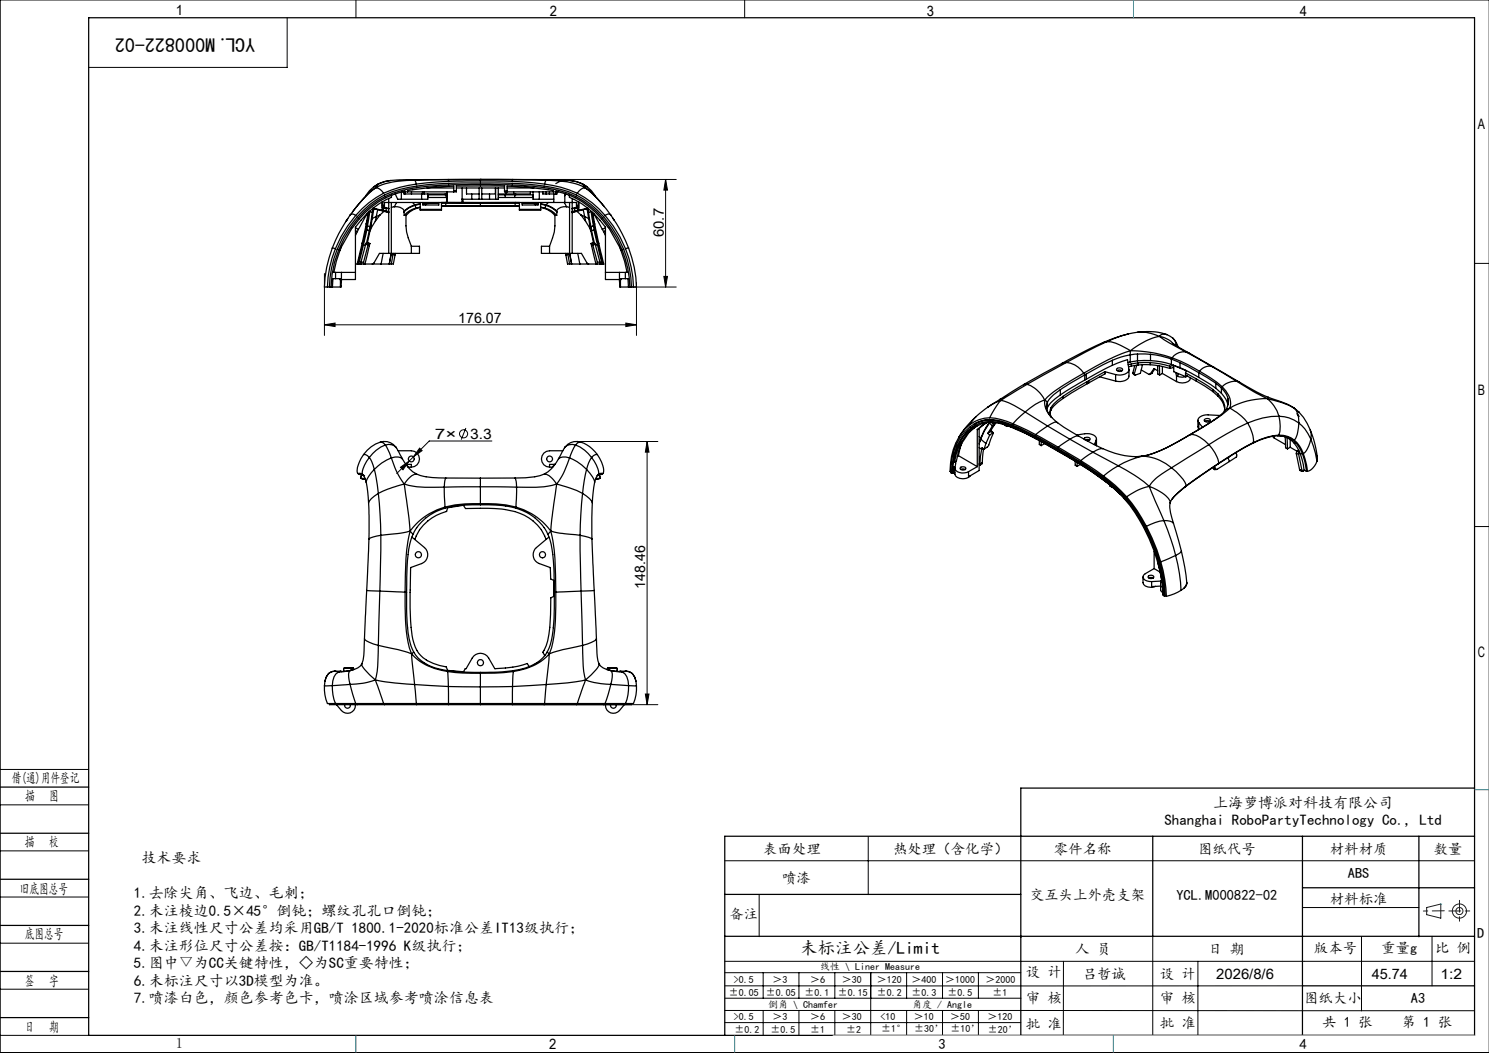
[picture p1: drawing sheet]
<svg xmlns="http://www.w3.org/2000/svg" width="420mm" height="297mm" viewBox="0 0 420 297" stroke-linecap="round" stroke-linejoin="round" font-family="sans-serif">
<g fill="none" stroke="#000" stroke-width=".28">
<path d="M100.4 0v5M210 0v5M420 0h-419.9v297h419.9M81 5v14h-56M135.5 50.6h55.2M187.7 50.6l.6 3h-1zM187.7 50.6v30.4M91.5 77.1v17.5M179.5 79.7v14.9M187.3 78h1l-.6 3zM415.9 74.3h4.1M91.5 91.6l3-.5v1z"/>
<path d="M91.5 91.6h88M176.5 91.1l3 .5-3 .5zM177.3 81h13.4M113 131.8l2.4-1.8-1.7 2.5zM118.4 126.4l.7 .7-2.5 1.8zM131.4 120.7l-1.3 3.3M138.7 124.4h-17.6l-9.2 9.2M182.5 124.5v74.3M182.5 124.5l.6 3h-1.1zM185.6 124.5h-23M415.9 148.5h4.1M144.5 198.8h41.1"/>
<path d="M182 195.8h1.1l-.6 3zM0 217h25M0 227h25M0 240h25M244.9 236v16.3M0 253h25M204.4 242.8h211.5M214.1 252.4v11.8M367.4 256h32.8M0 266h25M0 279h25M204.4 271.1h211.5"/>
<path d="M204.4 278.1h163M204.4 274.4h83.5M215.3 274.4v7.1M225.4 274.4v7.1M235.5 274.4v7.1M245.6 274.4v17.6M255.7 274.4v7.1M265.9 274.4v7.1M276 274.4v7.1M300 271.1l-.1 21M325.2 264.1v27.9M337.9 271.1v20.9"/>
<path d="M384 264.2v20.9M403.9 264.1v14M0 292h25M204.4 285l211.5 .1M204.4 288.4h83.5M204.5 281.5h83.5M215.3 285v7M225.4 285v7M235.5 285v7M255.7 285v7M265.9 285v7M276 285v7"/>
<path d="M287.9 292h128"/>
<circle cx="130.8" cy="122.4" r="1.15"/>
</g>
<g fill="none" stroke="#191924" stroke-width=".28">
<path d="M402.4 256l4-1v4l-4-1z"/>
<circle cx="411.7" cy="257" r="1"/>
<circle cx="411.7" cy="257" r="2"/>
</g>
<g fill="none" stroke="#000" stroke-width=".35">
<path d="M25 5h390.9v287h-390.9zM103.3 55v.1M103.6 54.8l-4.2 5M104 59.8l-.6 3.8M104.3 59.7l-.7 4M104.3 59.7l.7 .2M104.4 59.5l-.1 .2M105 59.9l-.6 4.1M105.3 58.7l2.5 .6M105.4 59.1l-.7 4.3M105.4 59.1l-.4 .8M105.4 58.8v.3"/>
<path d="M105.9 53.1l1.1 .2 1.2 1.2M105.9 53.1l-3.6 3.2-3.6 4.4M105.9 53.1l-2.3 1.8M106.5 59.2l-.4 1.9M106.7 51.9l-.8 1.2M106.7 51.9a7.5 7.5 0 0 0-3.4 3.2M106.8 51.9l-1.4 .8M106.8 51.9h-.1M107.8 57v2.3M107.8 59.3l1.8 .6M107.8 56.9v1.6l.6-.5M107.8 57.9l.6 .1"/>
<path d="M107.9 59.2l.1 .1M107.9 58.4v.7M107.9 59.1l-.1 .2M108 59.1v.2M108 59.3h.1M108 59.3l1 .2M108.1 59l-.1 .3M108.2 54.5a25.8 25.8 0 0 0-7.9 6.3M108.3 59.6l-1.1 1M108.4 58v-.9h54.3v.9M108.4 57.1v1.6M108.4 58.7l-.5 .4"/>
<path d="M108.4 58.5l1.2 .3M108.4 58.7l.5 .1M109 59.5l.6 .2M109 59.5h.1M109.6 58.8v.1M109.6 58.9l-1.2-.3 .4 .1 .2 .8M109.6 58.9v.8M109.6 59.7v.3l-4.5-1.2-.1 1.1M109.6 56v2.8M110.1 50.9l-1.7 .3-1.6 .7M110.1 50.9l-1.6 .3-1.8 .7M110.4 57.1v14.4"/>
<path d="M110.5 55.1l-.1 .6a23.2 23.2 0 0 0-10.1 8.4v14.7h-4.5v-.2M111.2 58.3a2.72 2.72 0 0 1 2.9 1.2M111.2 58.3l-.8 .2M111.5 54.7l.7 1.5h6.7M111.9 57.1l-.7 1.2M113.2 54.2v2M113.6 54.1h15.1v-1.6h6.8h6.8v1.6h15.2M113.9 54.1v.6h.3M113.9 59.8l.1 .9M114.1 59.5l-.2 .3M114.2 54.7h1.9M114.2 54.1v.6"/>
<path d="M114.2 54.1v-.2a23.6 23.6 0 0 0-14.8 10.3 32 32 0 0 0-5.2 12.6h2.1M115 54.1v-.3l7.9-1.1 5.1-.2v1.6M116.1 54.7h3.1M116.1 54.1v.6M116.4 57.1l.6 .7M116.7 50.7l-6.6 .2M116.7 50.7l.2 .1M116.9 50.8l.5 1.1M116.9 50.8a21.9 21.9 0 0 0-11 2.3M117 57.8h.1M117 57.8l-1.9 .8-1 .9M117.1 57.9l.2 .8"/>
<path d="M117.1 57.8v.1M117.1 57.9l-1.7 .7-1.5 1.2M117.3 58.7a6.3 6.3 0 0 0-3.3 2M117.3 58.7h.3M117.4 51.9a30.8 30.8 0 0 0-9.2 2.6M117.6 58.7a6 6 0 0 0-3.1 2.1M118.5 57.5l-1.4 .3M118.5 59.1v.2h6v-.2M118.5 57.6l-1.4 .3M118.5 59.1h6M118.5 57.1v2M118.5 58.4l-1.2 .3"/>
<path d="M118.6 58.5l-1 .2M118.9 54.7v1.5M119.2 54.7h.5M119.2 54.1v.6M119.3 57.1v.7h4.5v-.7l-3.7 .2M119.7 54.7h6.5M119.7 54.1v.6M120 57.4v.4M120 57.4l-.7 .1M120.1 57.3l-.8 .1M120.1 57.3v.5M120.4 53h7.6"/>
<path d="M120.7 54.7l-.1 1.5h-1.7M120.7 55.7h5.1M120.7 55h5.1M123.8 57.3l-3.8 .1M124.5 57.3h22M124.5 58.2h22M124.5 58.1h22M125.6 54.7v.3M125.7 57.1h-1.2v2M125.8 55v.7M125.8 55.7h.3M125.8 55h.3"/>
<path d="M126 55v2.1M126.1 54.1v3M126.4 50.6h9.1M126.4 50.6l-9.7 .1M126.4 50.6l.1 .1M126.5 50.7v.4M126.5 50.7l-9.6 .1M126.5 51.1l-9.1 .8M128 53.9h.7M128.7 53h13.6M130.4 53v3.2M130.6 56.2v.9"/>
<path d="M131.6 53v1.7h3.5M133.1 56.2h2M133.1 56.2h-2.8v.9M133.1 54.7v1.5M135.1 56.2h.8M135.1 53v3.2M135.5 50.6h9.1M135.5 51l-9 .1M135.5 51l9 .1M135.5 50.6l-9 .1M135.5 50.6v.4M135.5 50.6l9.1 .1"/>
<path d="M135.5 50.6h.1M135.5 57.1h9.8v1.1M135.5 57.1h-9.8v1.1M135.5 57.1v1.1M135.9 56.2h2.2M135.9 53v3.2M138.1 54.7v1.5M139.7 53v1.7h-3.8M139.8 53v3.2M140.5 55.7h2M140.5 55h2M140.5 53v3.2h-2.4"/>
<path d="M140.5 54.7h4.4M142.3 53.9h.8M142.5 55v.7M142.5 55.7h2.7M142.5 55h2.7M142.6 54.7v.3M142.7 54.1v.6M143.1 54.1v-1.6l5 .2 8 1.1v.3M143.1 53h7.5M144.5 51.1l9.1 .8M144.6 50.7l9.5 .1M144.6 50.7l-.1 .4"/>
<path d="M144.6 50.6l9.8 .1M144.6 50.6v.1M144.9 54.1v.6M145.2 55.7h5.2M145.2 55h5.2M145.2 55v.7M145.5 54.7v.3M146.5 59.1v.2h6v-.2M146.5 59.1h6M146.5 57.1v2M147.3 57.3l3.8 .1M149.6 54.1v.6h-4.7"/>
<path d="M150.4 54.1v2.1h1.7M151 57.3l.8 .1M151 57.3v.5M151.1 57.4v.4M151.1 57.4l.7 .1M151.8 57.1v.7h-4.5v-.7l3.7 .2M152.1 56.2h4.1M152.1 54.1v2.1M152.5 58.5l.9 .2M152.5 57.6l1.4 .3M152.5 57.5l1.4 .3M152.5 57.1v2"/>
<path d="M152.5 58.4l1.2 .3M153.1 54.1v.6h1M153.4 58.7a6 6 0 0 1 3.1 2.1M153.6 51.9a30.8 30.8 0 0 1 9.2 2.6M153.7 58.7a6.3 6.3 0 0 1 3.3 2M153.7 58.7h-.3M153.9 57.8v.1M153.9 57.8h.1M153.9 57.9h.1M154 57.9l1.6 .7 1.5 1.2M154 57.9l-.3 .8M154 57.8l2 .9 1 .8"/>
<path d="M154.1 50.8a25.5 25.5 0 0 1 10.1 1.7l1 .6M154.1 50.8l-.5 1.1M154.1 54.7h.9M154.1 54.1v.6M154.4 50.7l6.5 .2M154.4 50.7l-.3 .1M154.7 57.1l-.7 .7M155 54.7h1.8M155 54.1v.6M156.2 54.7v2.4M156.8 54.7v-.8a23.6 23.6 0 0 1 14.9 10.3l3.1 5.6M157 59.5l.1 .3"/>
<path d="M157.1 54.1v.6h-.3M157.1 59.8l-.1 .9M159.1 57.1l.7 1.2M159.3 54.6v2.5M159.6 54.7l-.3 .5M159.8 58.3a2.72 2.72 0 0 0-2.8 1.2M159.8 58.3l.9 .2M160.3 50.9l-2.5 .3-1 .6M160.5 55.1l.1 .6a23.2 23.2 0 0 1 10.2 8.4v14.7h4.5v-.2M160.7 57.1v14.5M160.9 50.9l1.7 .3 1.7 .7M160.9 50.9l1.6 .3 1.8 .7"/>
<path d="M161.4 58.8v.1M161.4 58.9l1.2-.3-.4 .1-.1 .8M161.4 58.9v.8M161.4 59.7v.2M161.4 59.9l4.5-1.1 .1 1.1M161.4 56v2.8M162.1 59.5h.1M162.1 59.5l-.7 .2M162.6 58.7l.6 .6M162.6 57.1v1.6M162.6 58.5l-1.2 .3M162.6 58.7l-.4 .1"/>
<path d="M162.7 58l.4 .4M162.7 59.6l1.2 1M162.8 54.5a25.1 25.1 0 0 1 7.9 6.3M163.1 59.1v.2M163.1 58.4v.9M163.1 59.3l-1 .2M163.2 56.9v1.6l-.1-.1M163.2 57.9l-.5 .1M163.2 59.3h.1M163.3 57v2.3M163.3 59.3l-1.9 .6M164.3 51.9l1.3 .8"/>
<path d="M164.3 51.9h.1M164.3 51.9l.9 1.2M164.3 51.9a7.5 7.5 0 0 1 3.4 3.2v-.1M164.5 59.2l.4 1.9M165.2 53.1l-1.2 .2-1.2 1.2M165.2 53.1a33.8 33.8 0 0 1 7.1 7.6M165.2 53.1l2.2 1.8M165.6 58.8v.3M165.6 59.1l.7 4.3M165.6 59.1l.4 .8M165.7 58.7l-2.4 .6M166 59.9l.7 4.1"/>
<path d="M166 59.9l.7-.2 .7 4M167 59.8l.6 3.8M167.4 54.8l3.1 3.5M93.7 70l.9 .1M94.6 70.1a30.8 30.8 0 0 0-2.2 10.9M94.7 76.8v1.8M96 78.8v2.2h-2.2M96.3 76.8h4M96.3 76.8v1.8h-2.4l-.1 2.4M96.3 78.8l-.1 1.8M97.9 62a36.7 36.7 0 0 0-6.4 19M97.9 62l-.4 .5"/>
<path d="M98.1 61.7l-.2 .3M98.7 60.7a1.04 1.04 0 0 1 1.6 .1M98.7 60.7l-.8 1.3M100.3 65l.5 .3M100.3 64.2l.8 .5M100.3 60.8l-2.2 2.9-1.9 3.1-1.6 3.3M100.8 74.5h.2M101 74.5h.2M101.1 64.7l-.8 1.7M101.8 73.9v.6M101.8 73.9h.8M102.2 68.5l-1.5 6"/>
<path d="M102.2 68.5l.1 .4M102.3 68.9l.2 .2M102.3 68.9l-1.3 5.6M102.5 69.1l-1.3 5.4M102.5 69v.1M102.5 69l.5 .2M102.6 73.9v.6M103.2 68.9l-1.4 5M103.2 68.9l.6 .2M103.3 63l-1.1 5.5M103.3 63l.1 .6M103.4 68.5l-.2 .4"/>
<path d="M103.4 68.5h.2M103.4 68.5l.7 .2M103.4 63.6l.2 .2M103.4 63.6l-1.1 5.3M103.5 64.8l-1 4.2M103.5 64.8l.6 .2M103.5 60.3l-2.4 4.4M103.6 63.7l.8 .3M103.6 63.7v.1M103.6 63.8l-.1 1M103.6 68.5l.8 .2M103.8 60l-.5 3"/>
<path d="M103.8 69.1l-1.2 4.8M104.1 68.7l-.3 .4M104.1 68.7h.3M104.1 65l-.7 3.5M104.4 68.7l-1.5 5.8h-1.7M104.4 64l-.3 1M104.5 64.6l-.9 3.9M104.5 64.6l-.4 .4M104.7 63.4l-.3 .6M104.7 63.4l-.2 1.2M105.1 74.5h2.4M105.9 62.4l-1.5 2.8"/>
<path d="M106.1 61.1l-.2 1.3M106.1 61.1l-1.1 .6M107.2 60.6l-1.1 .5M107.2 60.6l-1.3 1.8M107.5 74.5h2.1M108.1 71.5l-.6 3M109.6 60.1v11.4M110.3 71.6l-.5 2.9M110.3 71.6h.1M110.3 71.6l.5 .2M110.3 71.5v.1M110.4 71.5l-.1 .1"/>
<path d="M110.8 71.8h.6M110.8 71.8h.1M110.8 71.8l.6 .1M110.8 71.8l-.4 2.7M110.9 71.5l-.1 .3M111.4 71.9l-.5 2.6h-1.1M111.4 71.8v.1M111.5 71.5l-.1 .3M114 60.7l.5-.2a16.1 16.1 0 0 0 1.5 9M116 69.5h2.3v2h-2.3M116 71.5h-9l-1.7 2.8-2.3 .2M116 69.5v2"/>
<path d="M155 69.5h-2.3v2h2.3M155 71.5h9l1.7 2.8 2.3 .2M155 69.5v2M157 60.7l-.5-.2a16.1 16.1 0 0 1-1.5 9M159.6 71.5v.3M159.6 71.8v.1M160.1 71.5l.1 .3M160.2 71.8h-.6M160.2 71.8h.1M160.2 71.8l-.6 .1M160.2 71.8l.5 2.7M160.7 71.6l-.5 .2"/>
<path d="M160.7 71.6l.5 2.9h-1.1l-.5-2.6M160.7 71.6h.1M160.7 71.5v.1M160.7 71.6l.6 2.9M161.4 60v11.5M161.4 74.5h2.1M162.9 71.5l.6 3M163.5 74.5h2.5M163.9 60.6l1 .5M163.9 60.6l1.3 1.8M164.9 61.1l1.2 .6M164.9 61.1l.3 1.3"/>
<path d="M165.2 62.4l1.5 2.8M166.3 63.4l.4 .6M166.3 63.4l.3 1.2M166.6 64.6l.8 3.9M166.6 64.6l.3 .4M166.7 68.7l1.4 5.8h1.7M166.7 64l.2 1M166.7 68.7h.3M166.9 65l.7 3.5M167 68.7l.2 .4M167.2 60l.5 3M167.2 69.1l1.3 4.8"/>
<path d="M167.4 63.7l-.7 .3M167.4 63.7v.1M167.4 63.8l.2 1M167.4 68.5h.3M167.4 68.5l-.7 .2M167.5 60.3l2.4 4.4M167.6 64.8l.9 4.2M167.6 64.8l-.7 .2M167.6 63.6l-.2 .2M167.6 63.6l1.1 5.3M167.7 68.5l.2 .4M167.7 68.5l-.7 .2"/>
<path d="M167.7 63l2.6 11.5M167.7 63l-.1 .6M167.9 68.9l-.7 .2M167.9 68.9l1.3 5M168.5 73.9v.6M168.5 73.9h.7M168.5 69.1l1.3 5.4M168.5 69v.1M168.5 69l-.5 .2M168.7 68.9l-.2 .2M168.7 68.9l1.4 5.6M168.8 68.5l-.1 .4"/>
<path d="M169.2 73.9v.6M169.8 74.5h.3M169.9 64.7l.4 .6M170.1 74.5h.2M170.3 65.3l.5 1.1M170.7 60.8l2.2 2.9 2 3.1 1.5 3.3M170.8 76.8h3.9M170.8 65l-.5 .3M170.8 64.2l-.9 .5M172.3 60.7a1.08 1.08 0 0 0-1.6 .1M172.3 60.7l.9 1.3M172.8 61.5l.4 .5"/>
<path d="M173.2 62l2.3 3.9 1.8 4.1M174.7 78.8l.1 1.8M174.7 76.8v1.8h2.4l.2 2.4M174.8 69.8l1.4 3.9 .7 3.1h-2.2M174.8 69.8h.1M175 78.8v2.2h2.3M176.4 76.8v1.8M176.4 70.1a30.8 30.8 0 0 1 2.3 10.9M177.3 70l-.9 .1M177.3 70a33 33 0 0 1 2.2 11M91.5 81h.9M92.4 81h1.4"/>
<path d="M92.9 81a30.8 30.8 0 0 1 15.5-26 45.8 45.8 0 0 1 18.1-3.3 238.4 238.4 0 0 1 24.8 .5 30.2 30.2 0 0 1 13.4 4 31.2 31.2 0 0 1 13.4 24.8M93.4 81a30.2 30.2 0 0 1 15.3-25.6 40.6 40.6 0 0 1 15.5-3.1 200.6 200.6 0 0 1 29.3 .6 24.5 24.5 0 0 1 18.6 11.3 30.7 30.7 0 0 1 5.6 16.8M96 80.5l.2 .1M96.2 80.6l-.1 .4M174.8 80.6l.1 .4M175 80.5l-.2 .1M177.3 81h1.4M178.7 81h.8M312.2 96.4l-11.4 5.8M312.2 96.4a12.3 12.3 0 0 1 5.8 2l.9 .5M312.2 96.4l-1.2 .3M318.2 94.2l-2.1 .6-3.9 1.6"/>
<path d="M318.3 94.2a61.6 61.6 0 0 0-15.5 6.5l-3.3 1.8M318.9 98.9a56.1 56.1 0 0 0-13.2 6.4M318.9 98.9l-.1 1.2M318.9 98.9a37.4 37.4 0 0 1 11.7 2M320.9 99.9h3.6M320.9 99.9l-2.1 .2M320.9 99.9v1.9M320.9 93.7l-2.7 .5M320.9 93.7a18.2 18.2 0 0 1 8.2 .7M320.9 93.7a12.4 12.4 0 0 1 6.2 1.2M324.5 99.9l2.9 .5 3 .9M324.5 99.9v1.8"/>
<path d="M327.1 94.9a18.8 18.8 0 0 0-8.2 4M327.1 94.9l2.7 1.8 4.6 2.5M327.1 94.9l1.4 .4 1.2 .6 1.2 1M329.1 94.4l1.7 1M329.1 94.4h.1M329.1 94.4l-1.1-.1-.9 .6M330.8 95.4l.8 1.2 .1 .8-.1-.1M330.8 95.4l.7 .8 .8 1.6M330.9 96.9l4.5 2.7M334.4 99.2l7.3 4.1M334.4 99.2a4.1 4.1 0 0 0-3.8 1.7M334.4 99.2l.9 .4"/>
<path d="M335.3 99.5l7.1 4.1M273.6 119.7a16.4 16.4 0 0 0-5.6 13.3l.1 .1M275.2 119.9l-1.1 .7M275.3 117.5a28.7 28.7 0 0 0-4.5 5.3M275.3 117.5l-1.7 2.2M277.3 119.9l-.5 .3M277.3 119.9l-1.1 1M278.3 119.2l-1 .7M278.3 119.2l-1.5 1M279.1 119.3l-1.4 2.2-1.1 2.4 1.5 1.2M279.1 119.3l.8 .9M279.1 118.5a9.8 9.8 0 0 0-8.3 5 18.5 18.5 0 0 0-2.7 9.8l.4 .2"/>
<path d="M279.1 118.5a18 18 0 0 1 6.4 1.6M279.1 119.2l-1.7 2.6-.7 1.7M279.2 117.8a9.5 9.5 0 0 0-5.6 1.9M279.2 117.8a19.4 19.4 0 0 1 6.5 1.7M279.2 119.2l-.1 .1M279.3 118.4a17 17 0 0 1 6.4 1.6M279.3 118.4a8.7 8.7 0 0 0-4.6 1.3M279.3 118.4l-.2 .1M279.6 119.1l.6 .6M280.2 119.7l-.3 .5M280.5 119.8l-.6 .4M280.5 119.8l-1.2 2"/>
<path d="M280.7 119.2l-.5 .5M280.8 119.4l-.6 .3M280.8 119.4l-.3 .4M280.9 119.2l-.1 .2M282.1 112.6l-4.1 2.7-2.7 2.2M282.1 112.6l.1 .4M282.2 113l-1.7 2.4-1.3 2.4M282.2 113a16.6 16.6 0 0 1 7 3.2M282.2 113l-1.5 .6-2.1 1.3M285.7 119.5l6.4 3.1M285.7 120l6.4 3M285.7 120l-.2 .1"/>
<path d="M289.2 116.2l-3.5 3.3M289.2 116.2l6.3 4M289.7 108.4l-7.5 4.6M289.7 108.4a8.9 8.9 0 0 1 5 4.5M289.7 108.4l-1 .1M294.7 112.9a15.2 15.2 0 0 0-5.5 3.3M294.7 112.9l.8 .5M294.7 112.9a5.9 5.9 0 0 0 2 4.9M295.5 113.4a4.2 4.2 0 0 0 1.8 4.9 36.2 36.2 0 0 0 6.9 4.7M295.5 114.9l-.2 .6M295.5 113.4v1.5M296.4 115.1a2.7 2.7 0 0 0 .2 2.6"/>
<path d="M296.4 115.7l-.2 .8M296.4 115.1v.6M298.3 119.3l-.3-.3-.6 .1-1.9 1.1M299.1 111.4l-2.8 2.3-.8 1.2M299.1 109.9l-.5 .4a9.9 9.9 0 0 0-3.1 3.1M299.1 109.9v1.5M299.5 102.5l-10.8 6-6.6 4.1M299.9 111.8l-2.7 2.1-.8 1.2M299.9 112.4l-2.7 2.1-.8 1.2M299.9 111.8v.6M300.8 102.2a6.5 6.5 0 0 1 4.9 3.1M300.8 102.2l-11.1 6.2"/>
<path d="M300.8 102.2l-1.3 .3M305.7 105.3l-7.6 4.6-1.9 1.4-1.5 1.6M305.7 105.3l.3 .5M306 107.2l-6.9 4.2M306 105.8l-6.9 4.1M306 105.8v1.4M306.4 107l-.4 .2M306.4 105.5l-.4 .3M306.4 105.5v1.5M306.7 107.6l-6.8 4.2M306.7 108.2l-6.8 4.2M306.7 107.6v.6"/>
<path d="M307.1 107.3l-.4 .3M307.1 107.3v.7M307.1 108l-.4 .2M310.2 106.3l4.5 1.2M311.6 104.9l-4.5 2.4M311.6 104.9v.6M311.6 105.5l-4.5 2.5M311.7 104.8l3 .9M311.7 104.8l-.1 .1M311.7 104.8l-.1 .7M313.8 103l-7.4 4M313.8 103l4.2-1.5 .4 2.6a2.1 2.1 0 0 1-2.4 1.7l-1.3-.1"/>
<path d="M313.8 101.6l-7.4 3.9M313.8 101.6v1.4M314.7 105.7v1.8M315 104.1a.9 .9 0 0 1 .9-.4 .9 .9 0 0 1 .7 .8 .89 .89 0 0 1-.9 .3 .89 .89 0 0 1-.7-.7zM315.2 104.5l.6-.2 .7 .3M318.4 106.1a2.16 2.16 0 0 1-2.4 1.5l-1.3-.1M318.5 104.2v1.9M318.8 100.1l-2.6 .6-2.4 .9M318.8 102.1l-.7 .2M318.8 100.1v2M319.1 102.7l-.9 .2M319.1 102.7v.6"/>
<path d="M319.1 103.3l-.8 .2M319.5 105.2l.1 .2M319.5 105.3l.5 .4M319.5 105.2l.4 .3M320.1 103.1l-.6 2.1M320.6 103l-.7 2.5M320.9 101.8l-2.1 .3M321 102.3l-1.9 .4M321 102.3v.6M321 102.9l-1.9 .4M321.9 104.3l2.2 1.3 .3-.1M322.2 102.9l-.5 2.4-1.6 .5-.2-.3"/>
<path d="M324.4 102.3l2.8 .3 2.7 .7M324.4 102.3h-3.4M324.4 102.9l2.8 .3 2.7 .7M324.4 102.9h-3.4M324.4 102.3v.6M324.5 101.7l-3.6 .1M324.5 101.7l3.1 .4 2.8 .7M324.9 105.3l-.6 .3M324.9 105.3l-.5 .2M325.7 104.1l-.8 1.2M326.5 103.1l.1 2.4 .5 .3M326.6 104.6l-1.1-.6-1.1 1.5"/>
<path d="M327 103.2l.1 2.6M327.9 105.3l4 2.3M327.9 103.4v1.9M327.9 105.3l-.8 .5M329.9 103.3h.2M329.9 103.3v.6M329.9 103.9h.2M330.1 103.3v.6M330.4 101.3l2.4 1M330.4 102.8l2.4 .9M330.4 101.3v1.5M330.6 100.9a43.7 43.7 0 0 1 7.7 3.8"/>
<path d="M330.6 100.9l-.2 .4M331 103l3.6 1.6-.2 .6M331 103l-.9 .3M331 103.6l.1 1.2 3.4 1.5M331 103v.6M331 103.6l-.9 .3M331.6 105.1l.3 .9M331.9 106a3.6 3.6 0 0 0 2.6 .3M331.9 106v1.6M332.3 105.3l.1 .4-.5 .3M332.8 103.7l5.3 2.8M332.8 102.3l5.3 2.8"/>
<path d="M332.8 102.3v1.4M334.4 105.2l3 1.7M334.4 105.2v.6l3 1.7M334.5 105.8v.5M334.8 106l-.3 .3M334.9 106.1l-.4 .1M335.8 106.6a1.38 1.38 0 0 1-1.4 1.3l-.9 .1-1.6-.4M337.4 106.9l4.7 3M337.4 107.5l4.7 3M337.4 106.9v.6M337.9 118.5v1.9l.2 .6M338.1 106.5l4.8 3"/>
<path d="M338.1 105.1l4.8 3M338.1 119.2l1.1 1.3M338.1 105.1v1.4M338.1 119.2v1.8M338.3 104.7l3.1 1.8 3.3 2.6M338.3 104.7l-.2 .4M339.7 118.4a.89 .89 0 0 1 1-.4 .89 .89 0 0 1 .6 .7 .9 .9 0 0 1-.9 .4 .9 .9 0 0 1-.7-.7zM339.9 118.8l.6-.2 .7 .2M341.7 103.3a3.5 3.5 0 0 0-3.4 1.4M341.7 103.3l7.2 4.3M341.7 103.3l.7 .3M342.1 109.9l1.5 1.3"/>
<path d="M342.1 109.9v.6M342.1 110.5l1.5 1.3M342.4 103.6l7.2 4.2-.7-.2M342.9 108.1l1.6 1.3M342.9 109.5l1.6 1.4M342.9 108.1v1.4M343.6 111.2a6.4 6.4 0 0 1 1.8 3.2M343.6 111.8a6 6 0 0 1 1.8 3.2v-.6M343.6 111.2v.6M344.1 117.2l-4-.2-1.1 .3a1.24 1.24 0 0 0-.9 1.9M344.5 109.4a5.8 5.8 0 0 1 1.9 3.2M344.5 110.9a6.7 6.7 0 0 1 1.9 3.3"/>
<path d="M344.5 109.4v1.5M344.7 109.1a5.8 5.8 0 0 1 2.2 6M344.7 109.1l-.2 .3M345.4 114.4l-.1 1.6M345.7 115.6l-1.4 1.4-2 1.6-6.8 4.1M346.4 112.6a3.7 3.7 0 0 1-.7 3M346.4 112.6v1.4M346.9 115.1a54.6 54.6 0 0 1-11.2 7.5M346.9 115.1a15.6 15.6 0 0 1 5 4.2M346.9 115.1l-1.2 .5M348.9 107.6l4.6 2.8 4 2M348.9 107.6a5.3 5.3 0 0 0-4.2 1.5"/>
<path d="M349.6 107.8a51.8 51.8 0 0 0 13.7 6.2l1.9 1.2M351.9 119.3a92.2 92.2 0 0 0-10.9 6.1M351.9 119.3a8.3 8.3 0 0 1 1.6 5.5M357.5 112.4a20.3 20.3 0 0 0-10.6 2.7M357.5 112.4l1.2 1.3a9.7 9.7 0 0 1 2.1 3.7M357.5 112.4a29.5 29.5 0 0 1 7.7 2.8M357.7 112l-.2 .4M360.8 117.4a21.2 21.2 0 0 0-8.9 1.9M360.8 117.4l.3 2.8-.1 1.4-.4 1.1M360.8 117.4a9.5 9.5 0 0 1 5.6 1.9M364.8 115l.4 .2M365.2 115.2a5.5 5.5 0 0 1 1.2 4.1"/>
<path d="M365.2 115.2l1.1 1M365.8 116.7l.7 .7M366.3 116.2l1.4 1.5 1.9 3.6M366.3 116.2l.1 .1M366.4 119.3l-.5 3.3-.8 1.5M366.4 119.3a10.8 10.8 0 0 1 3.3 4.6M101 133.6h.9l.4 .3M101 133.6l.2 .2M101.2 133.8l.5-.1 .6 .2M101.2 133.8l.8 .1M101.8 134.9l.8 .2M101.8 134.9h1.2"/>
<path d="M102 133.9l-.2 1M102.3 133.8l-.3 .1M102.3 133.9l.3 .3M102.5 135.1h.1M102.6 134.1h.1M102.6 128.2h.5l1.1 .8M102.6 128.2l-.8 1.2-1 2.5-.1 .9 .3 .8M102.6 134.2l.7 1.9M103 135.1h-.4M103.3 136.1l.7 5.7M104.2 129l.6 1.2 .8 2.2M104.2 129a6 6 0 0 0-1.9 4.9"/>
<path d="M105.6 132.4l1.1 6.8M105.6 132.4l-2 2.6-.3 1.1M106.7 139.2l.7 11.8M106.7 139.2l-2 1.4-.7 1.2M107.3 124.7a9.2 9.2 0 0 0-4.7 3.5M107.3 124.7h.5l.9 .8M108.1 124.5a4 4 0 0 1 3.6 1.7l-.2-.2M108.2 124.5l-.9 .2M108.7 125.5a10 10 0 0 0-4.5 3.5M108.7 125.5l1.7 3.6M108.7 125.5a2.76 2.76 0 0 1 2.8 .5M110.4 129.1a13.1 13.1 0 0 0-4.8 3.3"/>
<path d="M110.4 129.1a23 23 0 0 0 3.6 7.4M110.4 129.1a2.94 2.94 0 0 1 3.1 .4M111.5 126l2 3.5M112.3 127.1h3.7a2.31 2.31 0 0 1 2.3 2.3 2.31 2.31 0 0 1-2.3 2.4M113.5 129.5l.6 1a8.6 8.6 0 0 0 3.2 3.1M114 136.5a35.2 35.2 0 0 0-7.3 2.7M114 136.5l1.7 13.3M114 136.5l3.6 .8 7.7 .1M114.5 131h1.5v.8M114.7 131l.4 .8h.9M117.3 133.6l.1 .1M117.4 133.7a17.6 17.6 0 0 0 8.3 1.1"/>
<path d="M117.4 133.7a5.5 5.5 0 0 0-3.4 2.8M125.3 137.4l.2 5.6M125.7 134.8l-.4 2.6M125.7 134.8l9.8 .1M135.5 137.3v4.8M135.5 137.3l10.2 .1M135.5 137.3l-10.2 .1M135.5 134.9v2.4M145.3 134.8l.3 .9 .1 1.7M145.3 134.8l-9.8 .1M145.7 137.4l-.2 5.6M153.6 133.7a13.7 13.7 0 0 1-5.4 1.1h-2.9"/>
<path d="M153.6 133.7a5.5 5.5 0 0 1 3.4 2.8M153.7 133.6l-.1 .1M156.3 131l-.4 .8h-.9M156.5 131h-1.5v.8M157 136.5l-1.6 13.3M157 136.5l3.9 1.2 3.4 1.5M157 136.5l-3.6 .8-7.7 .1M157.5 129.5a10.6 10.6 0 0 1-3.8 4.1M158.7 127.1h-3.7a2.31 2.31 0 0 0-2.3 2.3 2.31 2.31 0 0 0 2.3 2.4M159.5 126l-2 3.5M160.7 129.1a22.1 22.1 0 0 1-3.7 7.4M160.7 129.1a13.2 13.2 0 0 1 4.8 3.3"/>
<path d="M160.7 129.1a2.94 2.94 0 0 0-3.2 .4M162.3 125.5l-1.6 3.6M162.3 125.5a10 10 0 0 1 4.6 3.5M162.8 124.5l1 .2M162.9 124.5a4 4 0 0 0-3.6 1.7 2.64 2.64 0 0 1 3-.7M163.8 124.7h-.5l-1 .8M163.8 124.7a9.1 9.1 0 0 1 4.7 3.5M164.3 139.2l-.7 11.8M164.3 139.2l2 1.4 .8 1.2M165.5 132.4l-1.2 6.8M165.5 132.4l1.6 2.1 .5 1 .1 .6M166.9 129l-.9 1.6-.5 1.8"/>
<path d="M166.9 129a6 6 0 0 1 1.8 4.9M167.7 136.1l-.6 5.7M168 135.1h.5M168.1 134.9h1.1M168.5 134.2l-.8 1.9M168.5 134.1h.1M168.5 128.2h-.6l-1 .8M168.5 128.2l1.5 3.1 .3 1.3-.2 1M168.5 135.1h.1M168.7 133.9l-.2 .2M168.7 133.9l-.2 .3M168.8 133.8l.3 .1"/>
<path d="M169.1 133.9l.1 1M169.3 134.9l-.8 .2M169.8 133.8l-.6-.1-.5 .2M169.8 133.8l-.7 .1M170.1 133.6h-.9l-.5 .3M170.1 133.6l-.3 .2M268.7 133.4l.3 .1M268.7 133.4l-.2 .1M269.2 130.3l.4 .2-.2 1.5a2.02 2.02 0 0 0 2.6 1.4l1.2-.4M269.3 132.1v1.6a2.7 2.7 0 0 0 4.4 .5M269.3 133.3l-.3 .2M269.4 131.9l-.3-.2-.1 1.8"/>
<path d="M270 125.9l-.8 2.3-.5 2.5-.2 2.8M270.2 125.7l-.8 2.4-.5 2.5-.2 2.8M270.2 125.7l-.2 .2M270.3 128.5l5.4 3.1M270.3 128.5l-.2 .3M270.5 126l-.8 2.1-.5 2.2M270.6 123.1l-.2 .2M270.7 125.4v.1M270.7 125.5l-.2 .5M270.9 131.9a.85 .85 0 0 1 .8-.3 .85 .85 0 0 1 .7 .7 .84 .84 0 0 1-.9 .3 .84 .84 0 0 1-.6-.7zM271 125.7l-.7 2.8M271 125.7l-.7 2.1-.5 2.2-.6 .3"/>
<path d="M271 125.7l-.5 .3M271 132.4l.6-.1 .6 .1M271.2 125.1l-.5 .3M271.2 125.1l.1 .1M271.3 125.2l-.6 .3M271.3 125.2l-.3 .5M273 122.2l-2.3 3.2M273.4 121.9l-2.2 3.2M273.9 120.7a9.4 9.4 0 0 1 10.1-.8 148 148 0 0 1 19.8 10.4 48 48 0 0 1 16.3 14.3 47.8 47.8 0 0 1 8 23.3l.3 .2M273.9 120.7l-1.5 1.4-1.3 1.8-1.1 2M274.1 120.6l-1.5 1.4-1.3 1.7-1.1 2M274.1 120.6l-.2 .1"/>
<path d="M274.4 120.9l-1.4 1.3M274.9 120.6l-.5 .3M274.9 120.6l-1.9 1.6M275.7 121.2v10.4M275.7 131.6l-2.5 1.4M275.7 120.1l-.8 .5M276.2 120.9l-.5 .3M276.2 120.9v11.8l-3 1.8v-1.5M276.2 131.1l.2 .1M276.2 123.1l.5 .4M276.2 126.3l.7 .4M276.2 130.8l.2 .1"/>
<path d="M276.4 130.9v.3M276.7 123.5l-.5 1.7M276.8 120.2l-1.1 1M276.9 126.7l-.5 4.2M277.1 130.5l-.7 .4M277.1 130.5v.3l-.7 .4M277.2 126.5l-.3 .2M277.5 126.6l-.4 3.9M277.6 126.7l-.6-.4-.1 .4M278.1 125.1l-.5 1.6M278.6 122.2l.6 .5M279.2 122.7l-1.1 2.4"/>
<path d="M279.3 121.8l-.7 .4M279.5 121.6h.2l.5 .5M279.5 121.6l-.2 .2M279.5 121.6l.5 .5M279.9 120.2l-1.3 2M280 122.1h.2l-1.4 3.6-1.2 1M280 122.1l-.8 .6M284 120.3a8.7 8.7 0 0 0-9.6 .6M284 120.3v-.3l5.6 2.4 3.6 1.9v1.1l.5 .3M284.2 120.1l-.2 .2M285.5 120.1l6.4 3.1M291.9 123.2l6.4 3.5"/>
<path d="M292.1 122.6l6.4 3.5M292.1 123l6.4 3.6M292.1 123l-.2 .2M293.7 125.7v-1.1l9.6 5.5v1.1l.5 .3M294.6 125.1l-.9 .6M295.5 120.2l6.3 3.7M295.5 120.2l-3.4 2.4M298.3 126.7l6.3 3.8M298.5 126.6l6.3 3.7M298.5 126.1l6.3 3.8M298.5 126.6l-.2 .1M301.8 123.9l-3.3 2.2"/>
<path d="M301.8 123.9l6.5 3.7M303.7 122.7a6.8 6.8 0 0 1 4.8 0 1.16 1.16 0 0 1 .7 1.5M303.8 131.5v-1.1l3.6 2.2 4.6 3.3 1.5 1.5M304.2 123l6.8 3.5M304.2 123a3.5 3.5 0 0 0-2.4 .9M304.6 130.5l6.4 4.3M304.7 131l-.9 .5M304.8 130.3l6.4 4.4M304.8 129.9l6.5 4.4M304.8 130.3l-.2 .2M305.8 123.9a.96 .96 0 0 1 .8-.6 .96 .96 0 0 1 .9 .5l-.2 .4-.7 .1M306 124.1l.6-.2 .7 .2"/>
<path d="M308.3 127.6l7.1 3.8M308.3 127.6l-3.5 2.3M309.2 124.2l-.6 1.2M309.2 124.2v1.5M309.3 123.8v1.9M311 134.8a36.8 36.8 0 0 1 6.4 5.8M311 126.5a21 21 0 0 0 11.1 2.2M311 126.5a4.3 4.3 0 0 0-2.7 1.1M311.2 134.7a41 41 0 0 1 6.4 5.7M311.2 134.7l-.2 .1M311.3 134.3a39.2 39.2 0 0 1 6.5 5.8M313.5 137.4v-.2l2.6 2.3"/>
<path d="M313.6 137.3l-.1 .1M315.4 131.4a39.1 39.1 0 0 1 8.8 5.8M315.4 131.4l-4.1 2.9M322.1 128.7h.1M322.2 128.7a25.8 25.8 0 0 0-6.8 2.7M322.2 128.7a13 13 0 0 1 8.2 3.2M322.2 128.7l-2.1 .1M324.2 137.2l4.1 9.6M324.2 137.2l-3.1 1-3.3 1.9M324.2 137.2a11.1 11.1 0 0 1 5.8 4l.1 .6M330.4 131.9a14.7 14.7 0 0 0-6.2 5.3M330.4 131.9a14.5 14.5 0 0 1 4.1 4.7v.5"/>
<path d="M334.5 137.1l-1.5 1.3a9.5 9.5 0 0 0-2.9 3.4M334.5 137.1l-2.3 2-1.5 1.7M335.5 122.7l-3.6 2a31.4 31.4 0 0 1-9.8 4M335.7 122.6a40.5 40.5 0 0 1-13.5 6.1M335.7 122.6a5.2 5.2 0 0 1 4.1 1.6l1.2 1.2M335.7 122.6l-.2 .1M338.1 121l.1 .1M338.3 134.4l-3.9 2.9M341 125.4l-10.6 6.5M341 125.4a8.9 8.9 0 0 1 2.7 5.3M342.2 131.8l.1 .4M342.3 132.2l.3 .3 .6-.1"/>
<path d="M342.5 131.6l.3 .5M342.8 132.1l-.5 .1M343.6 130.9l-5.4 3.6M343.7 130.7l-9.2 6.4M343.7 130.7l-.1 .2M346.4 129.1l.4 1.1M346.8 130.2l-3.5 2.2h-.3l-.2-.3M348.6 127.7l.2 1.1-2 1.4M353.3 125.1l-3.3 1.7-6.4 4.1M353.3 125.1h.1M353.5 124.8l-4.7 2.7-5.1 3.2M353.5 124.8l-.2 .3"/>
<path d="M358.9 123.1l.5 .5M359.4 123.6l3.2 1.8M359.4 123v.6M360.4 122.9a17.7 17.7 0 0 0-7.1 2.2M360.4 122.9a6.2 6.2 0 0 1 4.4 1.3M360.6 122.7a18.8 18.8 0 0 0-7.1 2.1M360.6 122.7l-.2 .2M360.6 122.7a6.6 6.6 0 0 1 4.5 1.4M360.6 122.9a5.7 5.7 0 0 1 3.6 1.3M362.5 123.3l.1 3 .5 .3M363 123.5l.1 3.1M363.9 124v2.1"/>
<path d="M363.9 126.1l-.8 .5M363.9 126.1l1.9 1.2M364.2 124.2h.6M364.2 124.2l.7 .6M364.8 124.2h.1M364.8 124.2l.7 .7M364.9 124.8l1.6 2.5M364.9 124.8l.6 .1M365.1 124.1l-.3 .1M365.1 124.1a8.8 8.8 0 0 1 2.5 3.8M365.5 124.9l1 1.4 .9 1.7M365.7 128l.9 4.5"/>
<path d="M365.7 128l.6 .1M365.8 127.3l-.1 .7M365.8 127.3l.6 .1M366.3 128.1l.9 4.6M366.3 126.9l-.5 .4M366.4 127.4l-.1 .7M366.5 127.3l.2 .6M366.5 127.3l-.1 .1M366.6 132.5l.1 .2 .7 .3M366.6 132.5l.6 .2M366.7 127.9l.9 3.2 .2 1.5M366.7 127.9l.7 .1"/>
<path d="M367.4 128h.1M367.4 128l.7 2.3 .4 2.6M367.6 127.9l-.2 .1M367.6 127.9l.9 3.3 .3 1.7M367.8 132.6l-.3 .4-.3-.3M367.8 132.6l.7 .3M368.5 132.9h.3M369.6 121.3l.2 .7-.1 1.9M369.6 121.3a27.8 27.8 0 0 1 2 8.1l-.1 .7M369.7 123.9l-.9 2.7-1.2 1.3M369.7 123.9l1.4 4 .4 2.2M371.5 130.1a3.7 3.7 0 0 1-2.7 2.8"/>
<path d="M104 141.8l.1 10.2M104.1 152l-.7 14.5M107.4 151l-.3 15.7M107.4 151l-2.1 .4-1.2 .6M115.7 149.8l-2.7 .6-5.6 .6M115.7 149.8l-.6 2.8-.6 4.9-.2 9.5M115.7 149.8l.8 .9M116.2 151.5l3.5 2.9a2.67 2.67 0 0 1-.8 4.6l-3.1 1.1-.1 9.3a39 39 0 0 0 1.4 13.1 9 9 0 0 0 6.9 5.2l1.9 .4 .4 1 4.4 .4 .5-.9h.3l1.7-3a2.66 2.66 0 0 1 4.6 0l1.8 3h.2a28.8 28.8 0 0 0 8.9-1.5l.6 .9M116.5 150.7a36.3 36.3 0 0 0-1.8 13.2v3.1M117 152.1a12.7 12.7 0 0 1 9-7.9l.3-1 4.4-.7 .6 .9h4.2a29.3 29.3 0 0 1 12.4 1.9 12.1 12.1 0 0 1 6.1 6.8M125.5 143a18.2 18.2 0 0 0-9.8 6.8M125.5 143l.1 .3"/>
<path d="M125.6 143.3a13.9 13.9 0 0 0-9.1 7.4M135.5 142.1a36.1 36.1 0 0 1 10 .9M135.5 142.1a36 36 0 0 0-10 .9M135.5 142.1v.3M135.5 142.4l6.2 .2 3.8 .7M135.5 142.4h-2.2a29.1 29.1 0 0 0-7.7 .9M145.5 143.3a14 14 0 0 1 9.1 7.4M145.5 143a18.2 18.2 0 0 1 9.9 6.8M145.5 143v.3M154.6 150.7a35.7 35.7 0 0 1 1.7 12.7l.1 3.6M154.8 151.5l-3.5 2.9a2.67 2.67 0 0 0 .8 4.6l3.1 1.1 .1 3.2 .9 .4v4.5l-.8 .4a42.4 42.4 0 0 1-1.3 13.5l-1 1.9 .6 .9M155.4 149.8l.6 2.8 .5 4.9 .3 9.5"/>
<path d="M155.4 149.8l2.5 .6 5.7 .6M155.4 149.8l-.8 .9M163.6 151l.3 15.7M163.6 151l2.4 .5 1 .5M167 152l.6 14.5M167.1 141.8l-.1 10.2M316.9 140.4l.5 .5M317.4 140.6a43 43 0 0 1 5.5 8.1M317.6 140.4a44.8 44.8 0 0 1 5.5 8.2M317.6 140.4l-.2 .2M317.8 140.1a42.9 42.9 0 0 1 5.6 8.3M322.9 148.7l1.5 3.2 2.4 6.6"/>
<path d="M323.1 148.6l2.9 6.5 1.1 3.3M323.1 148.6l-.2 .1M323.4 148.4l2.9 6.7 1.1 3.4M325.5 155.5v4.9M326.5 158.4l1.2 5.7-.3-.2M326.8 158.5a35.8 35.8 0 0 1 1.6 9.6M327.1 158.4a35.8 35.8 0 0 1 1.5 9.6M327.1 158.4l-.3 .1M327.4 158.5a38.9 38.9 0 0 1 1.6 9.7M328.3 146.8a14.5 14.5 0 0 0-4.9 1.6M328.3 146.8l2 5.4 1.3 4.5M328.3 146.8a3 3 0 0 1 2.7 .8"/>
<path d="M330.1 141.8a7.8 7.8 0 0 0 .5 4.3l.4 1.5M331 147.6l2.2 7.9 1 4.5 .6 4.3M331.6 156.7l-4.2 1.8M331.6 156.7a44.8 44.8 0 0 1 1.5 9.8M333.2 155.5l-.1 .3-1.5 .9M103.4 166.5l-.6 13.7M103.4 166.5l3.7 .2M107.1 166.7l7.2 .3M107.1 166.7l-.4 15.3M114.3 167l.1 7.8 .2 3.3a23 23 0 0 0 1.5 6.3M114.3 167h.4M114.7 167v6.5l.3 3.6a18.3 18.3 0 0 0 1.7 6.8"/>
<path d="M156.4 167l-.1 7.4-.3 3.4a17.3 17.3 0 0 1-1.7 6.1M156.4 167h.4M156.8 167l-.1 7.8-.3 3.3a23 23 0 0 1-1.5 6.3M163.9 166.7l.4 15.3M163.9 166.7l-7.1 .3M167.6 166.5l.6 12.1a27.6 27.6 0 0 0 .8 8.7M167.6 166.5l-3.7 .2M322.4 162.7v1.7a2.56 2.56 0 0 0 3.5 1M323.9 162.6a.83 .83 0 0 1 .9-.4 .83 .83 0 0 1 .6 .7 .85 .85 0 0 1-.9 .3 .85 .85 0 0 1-.6-.6zM324.1 163l.6-.1 .6 .2M324.8 164v1.4l2.6-.1 .5 .3 .1 2.1M325.5 160.4l-2.5 1.4a.98 .98 0 0 0-.6 .9 .98 .98 0 0 0 .6 .9l1.8 .4"/>
<path d="M325.5 160.4l1.8 1M327.4 163.9v2.6l.6 .6M327.4 163.9l-2.6 .1M328.6 168l.4 .2M328.6 168l-.2 .1M333.1 166.5l-1.9 1-2.2 .7M333.9 165.9l-.8 .6M334.7 164.3l-.2 .9-.6 .7M334.8 164.3a1.61 1.61 0 0 1-.9 1.6M91.5 193.5a11.2 11.2 0 0 0 .9 4.9h2.2M91.7 192.2l-.2 1.3M92.9 198.4v.4h2.2"/>
<path d="M93.7 193.4a12.3 12.3 0 0 0 .9 5M93.7 193.4l-2.2 .1M94.4 189.3a2.76 2.76 0 0 0-2.7 2.9M94.4 189.3h.1M94.4 189.3h1.7M94.4 189.3a2.83 2.83 0 0 0-2.7 2.9M94.4 189.3l2 .1M94.4 189.3l1.7 .1M94.6 198.4h5.7M94.7 198.4h.1M94.9 198.8a3.8 3.8 0 0 0 3.2 2.4 2.22 2.22 0 0 0 2.2-2.4M95.1 198.8h5.7"/>
<path d="M95.1 198.4v.4M95.7 189.5a2.6 2.6 0 0 0-1.8 2.5l-.2 1.4M96.1 189.4h.3M96.1 189.3v.1M97 188.5h1.9M97 188.5v.9M97.2 198.8a.82 .82 0 0 0 .8 1 .82 .82 0 0 0 .8-1M98.2 189.2l-1.8 .2M98.7 193l1.6 5.4M98.7 193l-5 .4M98.9 188.5l.2 .4M99.1 189.1l-3.4 .4"/>
<path d="M99.1 189.1a.97 .97 0 0 0-.8 1.1l.4 2.8M99.1 188.9v.2M99.6 188.4l.2 .5M99.6 188.4l-2.6 .1M99.6 188.4l-.7 .1M99.7 188.9h-.6M100.3 198.4h7.9M100.8 198.8h7.6M100.8 198.4v.4M102.1 187.3a4.1 4.1 0 0 0 1.7 2.5l2.1 2M102.8 180.2l-.2 4.6a3.9 3.9 0 0 1-3.5 4.3M102.8 180.2a4.4 4.4 0 0 0 2.5 1.4l1.4 .4"/>
<path d="M105.9 191.8l5.6 .8 5.4 .5M105.9 191.8l2.3 6.6M105.9 191.8l-3 .8-4.2 .4M106.7 182a32.4 32.4 0 0 1-.8 9.8M106.7 182a52.1 52.1 0 0 1 9.4 2.4M108.2 198.4h9.2M108.4 198.8h9.1M108.4 198.4v.4M116.1 184.4l.8 8.7M116.1 184.4a15.7 15.7 0 0 0 10.2 5M116.7 183.9l-.6 .5M116.7 183.9a12.5 12.5 0 0 0 9.6 5.3"/>
<path d="M116.9 193.1l9.6 .5M116.9 193.1l.5 5.3M117.4 198.4h9.1M117.5 198.8h9M117.5 198.4v.4M126.3 189.4l4.1 .4 5.1 .1M126.3 189.4l.2 4.2M126.3 189.2l3.4 .3 5.8 .1M126.3 189.2v.2M126.5 193.6l9 .1M126.5 193.6v4.8M126.5 198.4h9"/>
<path d="M126.5 198.8h9M126.5 198.4v.4M135.5 189.9v3.8M135.5 193.7v4.7M135.5 198.4h9M135.5 198.8h9M135.5 189.6v.3M135.5 198.4v.4M144.5 198.8h9M144.5 198.4v.4M144.5 198.4h9.1M144.6 193.6l-9.1 .1"/>
<path d="M144.6 193.6l-.1 4.8M144.8 189.4l-.2 4.2M144.8 189.4l-5.3 .5h-4M144.8 189.2l-4.4 .4h-4.9M144.8 189.2v.2M153.5 198.8h9.1M153.5 198.4v.4M153.6 198.4h9.2M154.1 193.1l-9.5 .5M154.1 193.1l-.5 5.3M154.3 183.9a12 12 0 0 1-9.5 5.3M154.3 183.9l.6 .5"/>
<path d="M154.9 184.4a15.7 15.7 0 0 1-10.1 5M154.9 184.4l-.8 8.7M162.6 198.8h7.7M162.6 198.4v.4M162.8 198.4h7.9M164.3 182a52.1 52.1 0 0 0-9.4 2.4M164.3 182a32.4 32.4 0 0 0 .9 9.8M165.2 191.8a62.3 62.3 0 0 1-11.1 1.3M165.2 191.8l-2.4 6.6M165.2 191.8a22 22 0 0 0 7.1 1.2M168.2 180.2a4.4 4.4 0 0 1-2.5 1.4l-1.4 .4M168.9 187.3a7.3 7.3 0 0 1-2.8 3.7l-.9 .8"/>
<path d="M169 187.3a7 7 0 0 0 5.8 2.2h.5M170.3 198.8h5.6M170.3 198.4v.4M170.7 198.4h5.7M170.8 198.8a2.25 2.25 0 0 0 1.4 2.2 2.25 2.25 0 0 0 2.5-.6l1.4-1.6M171.5 188.4l-.3 .5h.7M171.5 188.4l2.5 .1M171.5 188.4l.7 .1M171.9 188.9v.2a.96 .96 0 0 1 .8 1.1l-.4 2.8M172.2 188.5l-.3 .4M172.2 188.5h1.8M172.2 198.8a.82 .82 0 0 0 .8 1 .82 .82 0 0 0 .8-1"/>
<path d="M172.3 193l-1.6 5.4M172.3 193l5 .4M172.9 189.2l1.7 .2M174 188.5v.9M174.9 189.4h-.3M174.9 189.3v.1M175.3 189.5a2.6 2.6 0 0 1 1.9 2.5l.1 1.4M175.9 198.4v.4M176.4 198.4h.1M176.6 189.3l-2 .1M176.6 189.3a2.83 2.83 0 0 1 2.8 2.9M176.6 189.3h.1"/>
<path d="M176.6 189.3a2.76 2.76 0 0 1 2.8 2.9M176.6 189.3l-1.7 .1M177.3 193.4a12.3 12.3 0 0 1-.9 5M177.3 193.4l2.2 .1M178.1 198.4v.4h-2.2M179.4 192.2l.1 1.3M179.5 193.5a11.2 11.2 0 0 1-.8 4.9h-2.3M0 222h25M0 235h25M325.2 235.9v28.2M367.4 235.9v56.1M400.2 235.9v28.3"/>
<path d="M415.9 235.9h-211.5v56.1M415.9 222.3h-128v69.7M0 248h25M204.4 252.3h83.5M367.4 250.4h48.5M0 261h25M0 274h25M204.4 264.1h211.5M367.4 278.1h48.5M0 287h25"/>
<circle cx="116" cy="129.5" r=".82"/>
<circle cx="155" cy="129.4" r=".83"/>
<circle cx="118" cy="156.5" r=".87"/>
<circle cx="153" cy="156.5" r=".87"/>
<circle cx="135.5" cy="186.9" r=".87"/>
</g>
<path d="M407.4 256.9l-5.9 .1M408.7 256.9h6M411.7 253.9v6" fill="none" stroke="#191924" stroke-width=".28" stroke-dasharray="6.3 1.3 1.3 1.3" stroke-dashoffset="3"/>
<path d="M235 292h180.9" fill="none" stroke="#c0c0c0" stroke-width=".28"/>
<path d="M319.7 0v5M415.9 222.7h4.1M100.4 292v5M207.2 292v5M314 292v5" fill="none" stroke="#00f" stroke-width=".28"/>
<path d="M406.4 255h.1" fill="none" stroke="#0ff" stroke-width=".28"/>
<g fill="#000">
<path d="M187.7 50.6l.6 3h-1zM187.3 78h1l-.6 3z"/>
<path d="M176.5 91.1l3 .5-3 .5zM91.5 91.6l3-.5v1z"/>
<path d="M113 131.8l.7 .7 1.7-2.5zM118.4 126.4l-1.8 2.5 2.5-1.8z"/>
<path d="M182.5 124.5l.6 3h-1.1zM182 195.8h1.1l-.6 3z"/>
</g>
<text font-size="5.6" x="71.9" y="10.6" transform="rotate(-180 71.9 10.6)">YCL.M000822-02</text>
<text font-size="4.9" x="225.7" y="269">未标注公差/Limit</text>
<g font-size="4.2">
<text x="342.2" y="227.9">上海萝博派对科技有限公司</text>
<text x="328.5" y="232.8">Shanghai RoboPartyTechnology Co., Ltd</text>
<text x="39.9" y="243.5">技术要求</text>
<text x="37.8" y="253.4">1.去除尖角、飞边、毛刺；</text>
<text x="37.8" y="258.3">2.未注棱边0.5×45°倒钝；螺纹孔孔口倒钝；</text>
<text x="37.8" y="263.2">3.未注线性尺寸公差均采用GB/T 1800.1-2020标准公差IT13级执行；</text>
<text x="37.8" y="268.2">4.未注形位尺寸公差按：GB/T1184-1996 K级执行；</text>
<text x="37.8" y="273.1">5.图中▽为CC关键特性，◇为SC重要特性；</text>
<text x="37.8" y="278">6.未标注尺寸以3D模型为准。</text>
<text x="37.8" y="282.9">7.喷漆白色，颜色参考色卡，喷涂区域参考喷涂信息表</text>
</g>
<g font-size="4.1">
<text x="49.6" y="4.3">1</text>
<text x="155.1" y="4.6">2</text>
<text x="261.4" y="4.6">3</text>
<text x="366.6" y="4.6">4</text>
<text x="416.9" y="36.3">A</text>
<text x="187.2" y="66.9" transform="rotate(-90 187.2 66.9)">60.7</text>
<text x="129.3" y="91">176.07</text>
<text x="416.9" y="111.3">B</text>
<text x="122.7" y="123.8">7×</text>
<text x="132.7" y="123.8">3.3</text>
<text x="182" y="166" transform="rotate(-90 182 166)">148.46</text>
<text x="416.9" y="185.3">C</text>
<text x="3.3" y="220.9">借(通)用件登记</text>
<text x="7.1" y="226">描</text>
<text x="13.9" y="226">图</text>
<text x="7" y="238.9">描</text>
<text x="13.8" y="238.9">校</text>
<text x="215.3" y="240.8">表面处理</text>
<text x="251.9" y="240.8">热处理（含化学）</text>
<text x="297.3" y="240.8">零件名称</text>
<text x="337.9" y="240.8">图纸代号</text>
<text x="375.1" y="240.8">材料材质</text>
<text x="404.4" y="240.8">数量</text>
<text x="220.6" y="249">喷漆</text>
<text x="380.2" y="247.7">ABS</text>
<text x="5.6" y="252">旧底图总号</text>
<text x="290.5" y="253.7">交互头上外壳支架</text>
<text x="331.8" y="253.7">YCL.M000822-02</text>
<text x="375.1" y="254.9">材料标准</text>
<text x="205.7" y="259.3">备注</text>
<text x="7" y="265">底图总号</text>
<text x="303.3" y="269">人 员</text>
<text x="340.8" y="269">日 期</text>
<text x="370.6" y="268.7">版本号</text>
<text x="389.6" y="268.7">重量g</text>
<text x="404.8" y="268.7">比 例</text>
<text x="416.7" y="264.6">D</text>
<text x="289.3" y="275.5">设 计</text>
<text x="7" y="278">签</text>
<text x="13.8" y="278">字</text>
<text x="305.4" y="276">吕哲诚</text>
<text x="327.2" y="276">设 计</text>
<text x="343.1" y="276">2026/8/6</text>
<text x="386.9" y="276">45.74</text>
<text x="406.3" y="276">1:2</text>
<text x="289.3" y="283">审 核</text>
<text x="327.2" y="282.9">审 核</text>
<text x="367.8" y="282.9">图纸大小</text>
<text x="397.9" y="283">A3</text>
<text x="7" y="291">日</text>
<text x="13.8" y="291">期</text>
<text x="289.3" y="290.1">批 准</text>
<text x="327.2" y="290">批 准</text>
<text x="373" y="289.8">共 1 张</text>
<text x="395.4" y="289.8">第 1 张</text>
<text x="49.6" y="295.6">1</text>
<text x="154.9" y="296">2</text>
<text x="264.7" y="296">3</text>
<text x="366.6" y="296">4</text>
</g>
<g font-size="2.8">
<text x="231.3" y="273.6">线性 \ Liner Measure</text>
<text x="205.6" y="280.8">±0.05</text>
<text x="207" y="277.2">&gt;0.5</text>
<text x="216" y="280.8">±0.05</text>
<text x="217.9" y="277.2">＞3</text>
<text x="227" y="280.8">±0.1</text>
<text x="228.5" y="277.2">＞6</text>
<text x="236.3" y="280.8">±0.15</text>
<text x="237.5" y="277.2">＞30</text>
<text x="247.4" y="277.2">＞120</text>
<text x="247.4" y="280.8">±0.2</text>
<text x="257.1" y="277.2">＞400</text>
<text x="257.1" y="280.8">±0.3</text>
<text x="266.6" y="277.2">＞1000</text>
<text x="267.3" y="280.8">±0.5</text>
<text x="278" y="277.2">＞2000</text>
<text x="279.9" y="280.8">±1</text>
<text x="207" y="287.8">&gt;0.5</text>
<text x="216.6" y="284.3">倒角 \ Chamfer</text>
<text x="217.9" y="287.8">＞3</text>
<text x="228.5" y="287.8">＞6</text>
<text x="237.5" y="287.8">＞30</text>
<text x="248.4" y="287.8">&lt;10</text>
<text x="257.3" y="284.3">角度 / Angle</text>
<text x="257.8" y="287.8">＞10</text>
<text x="268" y="287.8">＞50</text>
<text x="278.5" y="287.8">＞120</text>
<text x="207.1" y="291.3">±0.2</text>
<text x="217.3" y="291.3">±0.5</text>
<text x="228.5" y="291.3">±1</text>
<text x="238.7" y="291.3">±2</text>
<text x="248.6" y="291.1">±1°</text>
<text x="257.8" y="291.1">±30’</text>
<text x="268.1" y="291.1">±10’</text>
<text x="278.6" y="291.2">±20’</text>
</g>
</svg>
